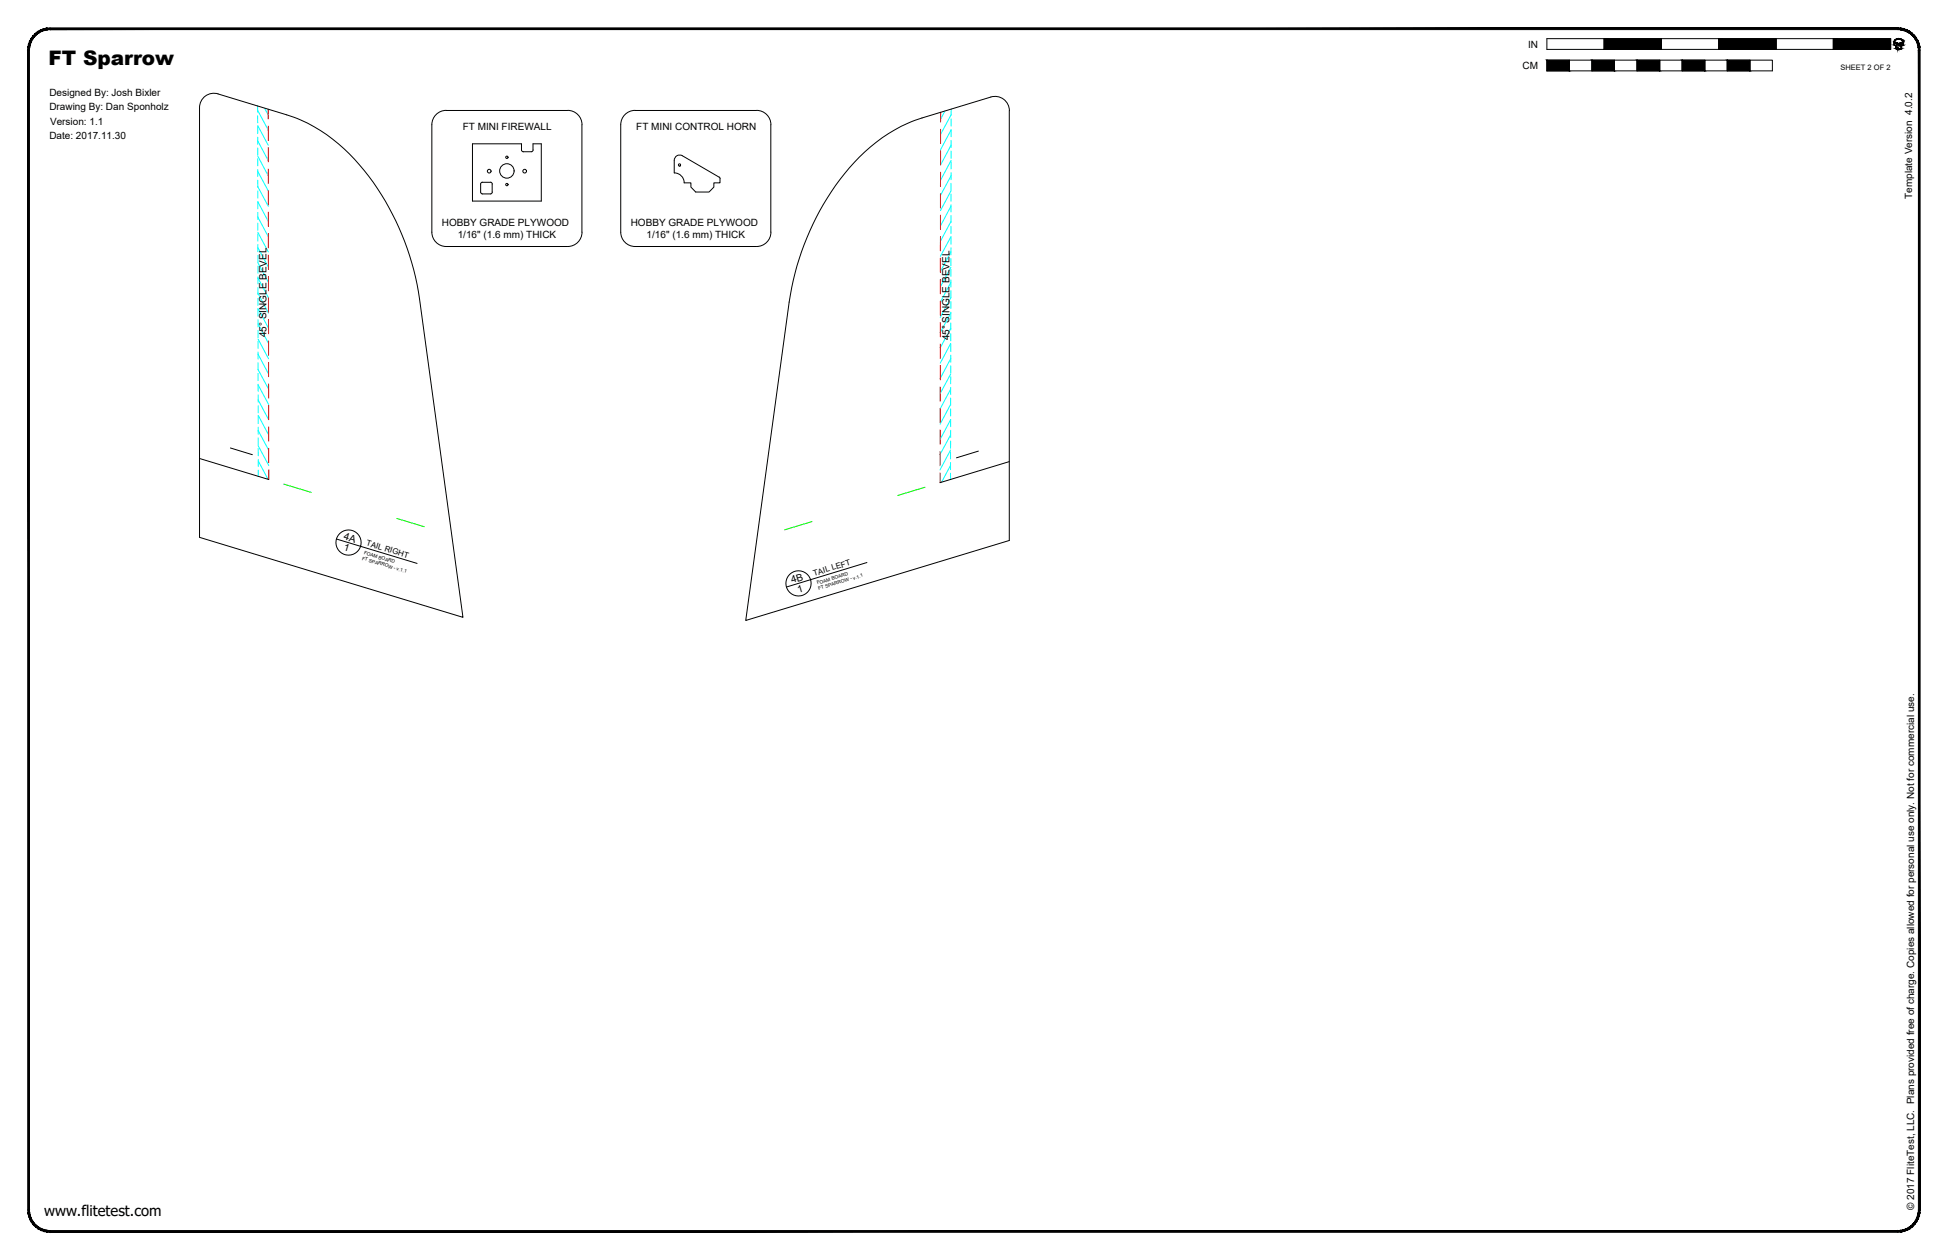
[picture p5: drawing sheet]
<svg xmlns="http://www.w3.org/2000/svg" width="864mm" height="559mm" viewBox="0 0 864 559" stroke-linecap="round" stroke-linejoin="round" font-family="sans-serif">
<!-- layer: 05 REFERENCE -->
<path d="M125.8 214.7l12.2 3.7M410.1 216.1l-12.2 3.7M175.9 229.9l12.2 3.7M360 231.3l-12.2 3.7" fill="none" stroke="#0f0" stroke-width=".44"/>
<!-- layer: 04 BEVEL -->
<g fill="none" stroke="#0ff" stroke-width=".44">
<path d="M114.2 48.9l4.7 8.8M114.2 47v2.7M114.2 51.3l.1 3.2M114.3 55.7l4.6 8.7M114.3 56.1v3.2M117.3 48l1.6 2.9M418.9 49.2l-1.9 3.7M421.6 57.6l-4.6 8.8M421.6 52.7v3.2M421.6 57.5v3.2M421.7 50.8l-4.7 8.8M421.7 48.4l-.1 2.7"/>
<path d="M114.3 62.4l4.6 8.8M114.3 69.2l4.6 8.8M114.3 76l4.7 8.7M114.3 60.9v3.1M114.3 65.6v3.2M114.3 70.4v3.2M114.3 75.1v3.2M114.3 79.9v3.2M421.6 64.4l-4.6 8.8M421.6 71.1l-4.6 8.8M421.6 77.9l-4.7 8.8M421.6 62.2v3.2"/>
<path d="M421.6 67v3.2M421.6 71.8v3.1M421.6 76.5v3.2M114.3 82.7l4.7 8.8M114.3 92.6v-3.1l4.7 8.8M114.3 96.3l4.7 8.7M114.3 84.7v3.1M114.3 94.2v3.2M114.3 99v3.1M421.6 84.7l-4.7 8.7M421.6 91.4l-4.7 8.8M421.6 98.2l-4.7 8.7"/>
<path d="M421.6 81.3v3.2M421.6 86.1v3.1M421.6 90.8v3.2M421.6 95.6v3.2M114.3 103l4.7 8.8M114.3 109.8l4.7 8.8M114.3 103.7v3.2M114.3 108.5v3.2M114.4 116.6l4.6 8.7M114.4 113.2v3.2M114.4 118v3.2M421.5 111.7l-4.6 8.8"/>
<path d="M421.5 118.5l-4.6 8.7M421.5 114.6v3.2M421.5 119.4v3.2M421.6 105l-4.7 8.7M421.6 100.3v3.2M421.6 105.1v3.2M421.6 109.9l-.1 3.1M114.4 123.3l4.6 8.7M114.4 130.1l4.6 8.7M114.4 136.8l4.7 8.8M114.4 122.8v3.1M114.4 127.5v3.2"/>
<path d="M114.4 132.3v3.2M114.4 137.1v3.1M421.5 125.2l-4.6 8.8M421.5 132l-4.7 8.8M421.5 138.7l-4.7 8.8M421.5 124.2v3.1M421.5 128.9v3.2M421.5 133.7v3.2M421.5 138.4v3.2M114.4 143.6l4.7 8.7M114.4 150.4l4.7 8.7M114.4 157.1l4.7 8.8"/>
<path d="M114.4 141.8v3.2M114.4 146.6v3.2M114.4 151.3v3.2M114.4 156.1v3.2M421.5 145.5l-4.7 8.8M421.5 152.3l-4.7 8.8M421.5 159l-4.7 8.8M421.5 143.2v3.2M421.5 148v3.1M421.5 152.7v3.2M421.5 157.5v3.2M114.4 163.9l4.7 8.7"/>
<path d="M114.4 170.6l4.7 8.8M114.4 160.9v3.1M114.4 165.6v3.2M114.4 170.4l.1 3.2M114.5 177.4l4.6 8.8M114.5 175.2v3.1M114.5 179.9v3.2M421.4 172.6l-4.6 8.8M421.4 179.3l-4.6 8.8M421.4 171.8v3.2M421.4 176.5v3.2M421.5 165.8l-4.7 8.8"/>
<path d="M421.5 162.3v3.1M421.5 167l-.1 3.2M114.5 184.2l4.6 8.7M114.5 190.9l4.6 8.8M114.5 197.7l4.7 8.8M114.5 184.7v3.2M114.5 189.4v3.2M114.5 194.2v3.2M114.5 199v3.1M421.4 199.6l-4.7 8.8M421.4 189.2v-3.1l-4.6 8.8M421.4 192.9l-4.7 8.7"/>
<path d="M421.4 181.3v3.2M421.4 190.8v3.2M421.4 195.6v3.2M114.5 204.5l4.3 8.1M114.5 203.7v3.2M114.5 208.5v2.8M421.4 206.4l-4 7.5M421.4 200.4v3.1M421.4 205.1v3.2M421.4 209.9v2.8"/>
</g>
<!-- layer: 02 SCORE -->
<g fill="none" stroke="#f00" stroke-width=".44">
<path d="M118.9 48.4v4.4M118.9 55.9v6.4M417 57.3v6.4M417 49.8v4.4M118.9 65.5v6.3M118.9 75v6.3M417 66.9v6.3M417 76.4l-.1 6.3M119 84.5v6.4M119 94v6.4M416.9 85.9v6.4M416.9 95.4v6.4"/>
<path d="M119 103.6v6.3M119 113.1v6.3M416.9 114.5v6.3M416.9 105v6.3M119 122.6v6.4M119 132.1v6.4M416.9 124v6.4M416.9 133.5v6.4M119 141.7l.1 6.3M119.1 151.2v6.3M416.8 143.1v6.3M416.8 152.6v6.3"/>
<path d="M119.1 160.7v6.4M119.1 170.2v6.4M119.1 179.8v6.3M416.8 171.6v6.4M416.8 162.1v6.4M119.1 189.3v6.3M119.1 198.8l.1 6.4M416.8 181.2v6.3M416.8 190.7v6.3M119.2 208.3v4.4M416.7 200.2v6.4M416.7 209.7v4.4"/>
</g>
<!-- layer: 01 CUT -->
<g fill="none" stroke="#000" stroke-width=".44">
<path d="M90.5 43.1a6.4 6.4 0 0 1 6.2-1.5l30.4 9.3a72.4 72.4 0 0 1 36.4 27.3 119.7 119.7 0 0 1 22.5 54.4l19.2 141.2-116.7-35.5v-190.5l.3-2.3zM447.5 49.1a6.4 6.4 0 0 0-8.2-6.1l-30.6 9.3a75.5 75.5 0 0 0-38.3 30 121.3 121.3 0 0 0-20.5 51.7l-19.3 141.2 116.8-35.5v-190.6M209.5 63.8h21.7l.1 3 .7 .5 3.8-.1 .5-.7v-2.7h3.7v25.4h-30.5zM318.8 78.6l-16.3-9.5a2.41 2.41 0 0 0-3.6 2v5.6a4.3 4.3 0 0 1 4.4 4.4M318.8 78.5l.4 .5v2.1h-2.7v1.9l-2.2 2.2h-5.9l-2.1-2.2v-1.9h-3M213.1 81.6l.2 4.2 4.1 .2M217.4 80.8h-3.5l-.6 .2-.2 .6M217.4 80.8l.6 .2 .2 .6M218.2 81.6v3.6l-.2 .6-.6 .2M102.1 198.7l9.8 2.9M88.5 203.3l30.7 9.4M433.8 200.1l-9.8 2.9"/>
<path d="M447.4 204.7l-30.7 9.4"/>
<circle cx="216.9" cy="75.9" r=".82"/>
<circle cx="224.7" cy="75.8" r="3.2"/>
<circle cx="224.7" cy="69.8" r=".52"/>
<circle cx="232.6" cy="75.9" r=".82"/>
<circle cx="301.3" cy="73.2" r=".52"/>
<circle cx="224.7" cy="81.9" r=".52"/>
</g>
<!-- layer: 23 NOTES -->
<g fill="none" stroke="#000" stroke-width=".44">
<path d="M251.6 49l-53.8-.1a6.4 6.4 0 0 0-6.4 6.4v47.6a6.4 6.4 0 0 0 6.4 6.4h53.8M251.7 48.9a6.4 6.4 0 0 1 6.3 6.4v47.7a6.3 6.3 0 0 1-6.3 6.3M281.5 49l53.9-.1a6.4 6.4 0 0 1 6.4 6.4M281.6 48.9a6.4 6.4 0 0 0-6.4 6.4v47.6a6.4 6.4 0 0 0 6.4 6.4M341.7 55.3v47.7M341.8 102.9a6.4 6.4 0 0 1-6.4 6.4h-53.9M149.2 239.1l35.7 10.8M384.3 249.5l-35.6 10.8"/>
<circle cx="154.5" cy="240.6" r="5.6"/>
<circle cx="354" cy="258.7" r="5.6"/>
</g>
<!-- layer: 21 FULL-SIZE -->
<path d="M685.8 17.1h25.4v4.8h-25.4zM711.2 17.1h25.4v4.8h-25.4zM736.6 17.1h25.4v4.8h-25.4zM762 17.1h25.4v4.8h-25.4zM787.4 17.1h25.4v4.8h-25.4zM812.8 17.1h25.4v4.8h-25.4zM839.9 18.7a1.98 1.98 0 0 1 1.9-1.5 1.98 1.98 0 0 1 1.9 1.5v1.3l-.9 .3v1.2l-1 .3-.1-.3v.3l-.2-.5-.1 .4-.4-.1v-.6l-.3 .5v-1.2l-.9-.3M840.1 18.8l1.3 .4 .2 .3 1.9-.7v.3l-1.7 1.2-1.7-1.2zM840.1 17.8a2.16 2.16 0 0 1 3.7 .9v1.3l-.9 .3v1.3l-1.1 .3-1.2-.3v-1.3l-.8-.3v-1.6zM685.8 26.7h9.9v4.7h10.1v-4.7h9.9v4.7h10.1v-4.7h10v4.7h10v-4.7h10v4.7h9.9v-4.7h10.1v4.7h9.9v-4.7h-9.9v4.7h-10.1v-4.7h-9.9v4.7h-10v-4.7h-10v4.7h-10v-4.7h-10.1v4.7h-9.9v-4.7h-10.1v4.7h-9.9zM841.1 21.7v-.5l.1 .5" fill="none" stroke="#000" stroke-width=".44"/>
<g fill="#000" stroke="#000" stroke-width=".44">
<path d="M839.9 18.2l-.1 .2zM840.1 18.8l1.1 .3h-1.1zM840.7 19.5h2.1l-1 .8zM841.4 17.2h.7zM842.4 19.1l1.1-.3v.3zM843.5 20h.3zM841.4 21.8h.7zM842.5 21.6h.4zM842.8 20.3h.3z"/>
<path d="M20.8 12.5l1.4-.1v.7zM20.8 12.5l.1 .7 1.3-.1zM19.4 12.8l1.4-.3 .1 .7zM19.4 12.8l.2 .7 1.3-.3zM18.1 13.3l1.3-.5 .2 .7zM18.1 13.3l.3 .7 1.2-.5zM16.9 13.9l1.2-.6 .3 .7zM16.9 13.9l.4 .7 1.1-.6zM15.7 14.8l1.2-.9 .4 .7zM15.7 14.8l.5 .6 1.1-.8zM15.7 14.8l.5 .6-1.5 .4zM14.7 15.8l.6 .5 .9-.9zM14.7 15.8l.6 .5-1.4 .6zM13.9 16.9l.6 .4 .8-1zM13.9 16.9l.6 .4-1.3 .9zM13.2 18.2l.7 .3 .6-1.2zM13.2 18.2l.7 .3-1.2 1zM12.7 19.5l.7 .2 .5-1.2zM12.7 19.5l.7 .2-1 1.2zM13.4 19.7l-1 1.2 .7 .1zM12.4 20.9l.7 .1-.8 1.3zM13.1 21l-.8 1.3h.7z"/>
<path d="M711.2 17.1l25.4 4.8v-4.8zM711.2 17.1l25.4 4.8h-25.4z"/>
<path d="M762 17.1l25.4 4.8v-4.8zM762 17.1l25.4 4.8h-25.4z"/>
<path d="M812.8 17.1l25.4 4.8v-4.8zM812.8 17.1l25.4 4.8h-25.4z"/>
<path d="M839.8 18.7v1.3zM839.8 18.7v1.3z"/>
<path d="M839.8 20h.2zM839.8 20h.2z"/>
<path d="M839.8 18.4v.3zM839.8 18.4v.3z"/>
<path d="M840.7 17.4h.2zM840.5 17.5l.2-.1z"/>
<path d="M840.1 19.1l1.3 .1zM840.1 19.1l1.3 .1z"/>
<path d="M840.9 17.3h.4zM840.7 17.4l.2-.1zM840.7 17.4h.2zM840.7 17.4h.2z"/>
<path d="M22.2 13.1h819.2v-.7zM22.2 12.4h819.2l-819.2 .7z"/>
<path d="M840.2 19.2l1.2 .1zM840.2 19.2l1.2 .1z"/>
<path d="M840.4 19.3l1.2 .2zM840.4 19.3l1.2 .2z"/>
<path d="M841 17.2h.5zM840.9 17.3h.4z"/>
<path d="M841.1 17.2h.5zM841 17.2h.5z"/>
<path d="M841.4 17.2h1.1zM841.1 17.2h1.4z"/>
<path d="M842 17.2h.5zM842 17.2h.5z"/>
<path d="M842 17.2l.6 .1zM842 17.2l.6 .1z"/>
<path d="M842.3 17.3l.5 .1zM842.3 17.3l.5 .1z"/>
<path d="M842.6 17.4h.3zM842.6 17.4h.3z"/>
<path d="M842.6 17.4l.5 .1zM842.6 17.4l.5 .1z"/>
<path d="M842.9 17.5l.3 .1zM842.9 17.5l.3 .1z"/>
<path d="M842.1 19.3h1zM842.1 19.3l.7 .2h-.8z"/>
<path d="M843 17.6l.3 .1zM843 17.6l.3 .1z"/>
<path d="M843.2 17.7l.2 .1zM843.2 17.7l.2 .1z"/>
<path d="M842.1 19.2h1.3zM842.1 19.2l1 .1z"/>
<path d="M843.3 17.8l.2 .1zM843.3 17.8l.2 .1z"/>
<path d="M842.4 19.1h1.1zM842.1 19.2h1.3z"/>
<path d="M843.4 17.9l.2 .2zM843.4 17.9l.2 .2z"/>
<path d="M843.6 18.2l.1 .2zM843.6 18.2l.1 .2z"/>
<path d="M843.7 18.4l.1 .3zM843.7 18.4l.1 .3z"/>
<path d="M843.7 18.7l.1 1.3zM843.7 18.7l.1 1.3z"/>
<path d="M12.3 22.3l.7 514.3v-514.3zM12.3 22.3l.7 514.3h-.7z"/>
<path d="M685.8 26.7l9.9 4.7v-4.7zM685.8 26.7l9.9 4.7h-9.9z"/>
<path d="M705.8 26.7l9.9 4.7v-4.7zM705.8 26.7l9.9 4.7h-9.9z"/>
<path d="M725.8 26.7l10 4.7v-4.7zM725.8 26.7l10 4.7h-10z"/>
<path d="M745.8 26.7l10 4.7v-4.7zM745.8 26.7l10 4.7h-10z"/>
<path d="M765.7 26.7l10.1 4.7v-4.7zM765.7 26.7l10.1 4.7h-10.1z"/>
<path d="M839.8 20l.9 .3zM839.8 20l.9 .3z"/>
<path d="M840.4 20.3h.3zM840.4 20.3h.3z"/>
<path d="M840.6 20.3l.1 1.2zM840.6 20.3l.1 1.2z"/>
<path d="M840.6 21.5l.2 .1zM840.6 21.5l.2 .1z"/>
<path d="M840.8 21l.2 .5zM840.8 21l.2 .5z"/>
<path d="M840.6 21.6h.4zM840.6 21.6h.4zM840.6 21.6h.4zM840.6 21.6h.4z"/>
<path d="M840.6 21.6h.4zM840.6 21.6h.4z"/>
<path d="M840.6 21.6l.5 .1zM840.6 21.6l.5 .1z"/>
<path d="M841.1 21.2l.1 .4zM841.1 21.2l.1 .4z"/>
<path d="M840.7 21.7h.5zM840.7 21.7h.5z"/>
<path d="M840.9 21.7h.5zM840.9 21.7h.5z"/>
<path d="M841.4 21.3l.1 .4zM841.4 21.3l.1 .4z"/>
<path d="M841 21.7l.5 .1zM841 21.7l.5 .1z"/>
<path d="M841.1 21.8h.6zM841.1 21.8h.6z"/>
<path d="M841.7 21.5l.1 .3zM841.7 21.5l.1 .3z"/>
<path d="M841.3 21.8h.5zM841.3 21.8h.5z"/>
<path d="M841.9 21.8h.3zM841.8 21.8h.3z"/>
<path d="M842.8 20.3l.1 1.2zM842.8 20.3l.1 1.2z"/>
<path d="M842.2 21.8l.7-.2zM841.9 21.8l.6-.2z"/>
<path d="M843.1 20.3l.7-.3zM842.8 20.3l.7-.3z"/>
<path d="M851.1 20.9l.1 1.4h-.7zM850.4 21l.1 1.3 .6-1.4zM850.8 19.5l.3 1.4-.7 .1zM850.1 19.7l.3 1.3 .4-1.5zM850.3 18.2l.5 1.3-.7 .2zM849.6 18.5l.5 1.2 .2-1.5zM849.6 16.9l.7 1.3-.7 .3zM849 17.3l.6 1.2v-1.6zM848.8 15.8l.8 1.1-.6 .4zM848.3 16.3l.7 1-.2-1.5zM847.8 14.8l1 1-.5 .5zM847.8 14.8l-.5 .6 1 .9zM846.7 13.9l1.1 .9-.5 .6zM846.7 13.9l-.4 .7 1 .8zM845.4 13.3l1.3 .6-.4 .7zM845.4 13.3l-.3 .7 1.2 .6zM844.1 12.8l1.3 .5-.3 .7zM844.1 12.8l-.2 .7 1.2 .5zM842.7 12.5l1.4 .3-.2 .7zM842.7 12.5l-.1 .7 1.3 .3zM841.4 12.4l1.3 .1-.1 .7zM841.4 12.4v.7l1.2 .1z"/>
<path d="M12.3 536.6h.7l-.6 1.4zM13 536.6l-.6 1.4 .7-.1zM12.4 538l.7-.1-.4 1.5zM13.1 537.9l-.4 1.5 .7-.2zM12.7 539.4l.7-.2-.2 1.5zM13.4 539.2l-.2 1.5 .7-.3zM13.2 540.7l.7-.3v1.5zM13.9 540.4v1.5l.6-.4zM13.9 541.9l.6-.4 .2 1.6zM14.5 541.5l.2 1.6 .6-.5zM14.7 543.1l.6-.5 .4 1.5zM15.3 542.6l.4 1.5 .5-.6zM16.2 543.5l.7 1.5-1.2-.9zM16.2 543.5l.7 1.5 .4-.7zM17.3 544.3l.8 1.3-1.2-.6zM17.3 544.3l.8 1.3 .3-.7zM18.4 544.9l1 1.2-1.3-.5zM18.4 544.9l1 1.2 .2-.7zM19.6 545.4l1.2 1-1.4-.3zM19.6 545.4l1.2 1 .1-.7zM20.9 545.7l1.3 .8-1.4-.1zM20.9 545.7l1.3 .8v-.7z"/>
<path d="M850.5 22.3v514.3h.7zM850.5 22.3h.7v514.3z"/>
<path d="M22.2 545.8v.7l819.2-.7zM22.2 546.5l819.2-.7v.7z"/>
<path d="M841.4 545.8l1.3 .6-1.3 .1zM841.4 545.8l1.3 .6-.1-.7zM842.6 545.7l1.5 .4-1.4 .3zM842.6 545.7l1.5 .4-.2-.7zM843.9 545.4l1.5 .2-1.3 .5zM843.9 545.4l1.5 .2-.3-.7zM845.1 544.9l1.6 .1-1.3 .6zM845.1 544.9l1.6 .1-.4-.7zM846.3 544.3l1.5-.2-1.1 .9zM846.3 544.3l1.5-.2-.5-.6zM847.3 543.5l1.5-.4-1 1zM847.3 543.5l1.5-.4-.5-.5zM848.3 542.6l1.3-.7-.8 1.2zM849 541.5l-.7 1.1 1.3-.7zM849 541.5l1.3-.8-.7 1.2zM849.6 540.4l-.6 1.1 1.3-.8zM849.6 540.4l1.2-1-.5 1.3zM850.1 539.2l-.5 1.2 1.2-1zM851.1 538l-.3 1.4-.7-.2zM850.4 537.9l-.3 1.3 1-1.2zM851.2 536.6l-.1 1.4-.7-.1zM850.5 536.6l-.1 1.3 .8-1.3z"/>
</g>
<text font-size="8.9" x="21.5" y="28.8">FT Sparrow</text>
<text font-size="6.6" x="19.5" y="539.1">www.flitetest.com</text>
<g font-size="4.4">
<text x="677.5" y="21.1">IN</text>
<text x="675" y="30.6">CM</text>
<text x="21.9" y="42.5">Designed By: Josh Bixler</text>
<text x="21.9" y="48.9">Drawing By: Dan Sponholz</text>
<text x="22.2" y="55.2">Version: 1.1</text>
<text x="205.1" y="57.5">FT MINI FIREWALL</text>
<text x="282.1" y="57.5">FT MINI CONTROL HORN</text>
<text x="21.9" y="61.6">Date: 2017.11.30</text>
<text x="847.7" y="88.2" transform="rotate(-90 847.7 88.2)">Template Version 4.0.2</text>
<text x="195.9" y="100.3">HOBBY GRADE PLYWOOD</text>
<text x="279.6" y="100.3">HOBBY GRADE PLYWOOD</text>
<text x="202.9" y="105.7">1/16&quot; (1.6 mm) THICK</text>
<text x="286.6" y="105.7">1/16&quot; (1.6 mm) THICK</text>
<text x="118.2" y="149.6" transform="rotate(-90 118.2 149.6)">45° SINGLE BEVEL</text>
<text x="420.9" y="151" transform="rotate(-90 420.9 151)">45° SINGLE BEVEL</text>
<text x="152.1" y="239.1" transform="rotate(17 152.1 239.1)">4A</text>
<text x="152.2" y="244.1" transform="rotate(17 152.2 244.1)">1</text>
<text x="351.1" y="258.8" transform="rotate(-17 351.1 258.8)">4B</text>
<text x="353.9" y="262.9" transform="rotate(-17 353.9 262.9)">1</text>
<text x="848.5" y="536.6" transform="rotate(-90 848.5 536.6)">© 2017 FliteTest, LLC. Plans provided free of charge. Copies allowed for personal use only. Not for commercial use.</text>
</g>
<g font-size="3.5">
<text x="162.1" y="241.8" transform="rotate(17 162.1 241.8)">TAIL RIGHT</text>
<text x="360.9" y="255.4" transform="rotate(-17 360.9 255.4)">TAIL LEFT</text>
</g>
<text font-size="3.3" x="816" y="31.1">SHEET 2 OF 2</text>
<g font-size="2.1">
<text x="161.2" y="245.8" transform="rotate(17 161.2 245.8)">FOAM BOARD</text>
<text x="160.3" y="248.2" transform="rotate(17 160.3 248.2)">FT SPARROW - v.</text>
<text x="177.3" y="253.3" transform="rotate(18 177.3 253.3)">1.1</text>
<text x="380" y="256.6" transform="rotate(-18 380 256.6)">1.1</text>
<text x="362.4" y="259.2" transform="rotate(-17 362.4 259.2)">FOAM BOARD</text>
<text x="363" y="261.7" transform="rotate(-17 363 261.7)">FT SPARROW - v.</text>
</g>
</svg>
